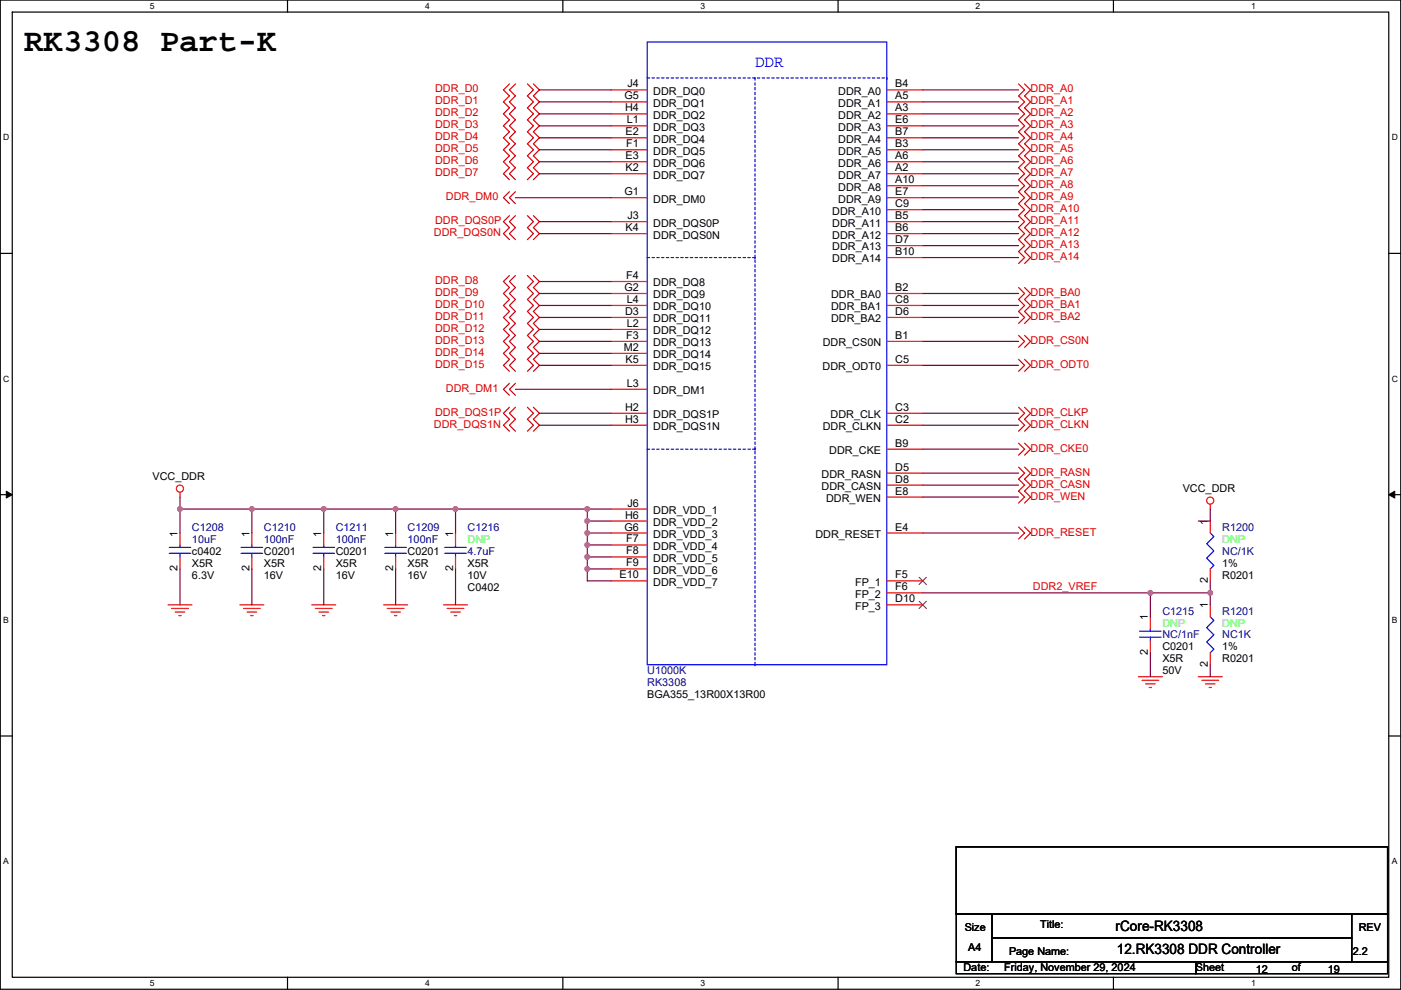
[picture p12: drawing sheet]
<svg xmlns="http://www.w3.org/2000/svg" width="297mm" height="210mm" viewBox="0 0 297 210" stroke-linecap="round" stroke-linejoin="round" font-family="sans-serif">
<path d="M.1 0h296.9v209.8h-296.9zM2.6 2.6h291.8v204.7h-291.8z" fill="none" stroke="#000" stroke-width=".25"/>
<g fill="#fff">
<path d="M31.8 .3h1v2h-1z"/>
<path d="M31.8 207.5h1v2.1h-1z"/>
</g>
<path d="M61 0v2.6M61 207.3v2.5" fill="none" stroke="#000" stroke-width=".25"/>
<g fill="#fff">
<path d="M90.1 .3h1v2h-1z"/>
<path d="M90.1 207.5h1v2.1h-1z"/>
</g>
<path d="M119.3 0v2.6M119.3 207.3v2.5" fill="none" stroke="#000" stroke-width=".25"/>
<g fill="#fff">
<path d="M148.5 .3h1v2h-1z"/>
<path d="M148.5 207.5h1v2.1h-1z"/>
</g>
<path d="M177.7 0v2.6M177.7 207.3v2.5" fill="none" stroke="#000" stroke-width=".25"/>
<g fill="#fff">
<path d="M206.9 .3h1v2h-1z"/>
<path d="M206.9 207.5h1v2.1h-1z"/>
</g>
<path d="M236.1 0v2.6M236.1 207.3v2.5" fill="none" stroke="#000" stroke-width=".25"/>
<g fill="#fff">
<path d="M265.2 .3h1v2h-1z"/>
<path d="M265.2 207.5h1v2.1h-1z"/>
<path d="M.7 28.2h1.3v2h-1.3z"/>
<path d="M295.1 28.2h1.3v2h-1.3z"/>
<path d="M.7 79.3h1.3v2.1h-1.3z"/>
<path d="M295.1 79.3h1.3v2.1h-1.3z"/>
</g>
<path d="M.1 53.7h2.5M294.4 53.7h2.6" fill="none" stroke="#000" stroke-width=".25"/>
<g fill="#fff">
<path d="M.7 130.5h1.2v2h-1.2z"/>
<path d="M295.1 130.5h1.2v2h-1.2z"/>
</g>
<path d="M.1 104.9h2.5M294.4 104.9h2.6" fill="none" stroke="#000" stroke-width=".25"/>
<path d="M1.3 104.2l1.3 .7-1.3 .7zM294.4 104.9l1.3-.7v1.4z" fill="#000" stroke="#000" stroke-width=".21"/>
<g fill="#fff">
<path d="M.7 181.7h1.2v2h-1.2z"/>
<path d="M295.1 181.7h1.2v2h-1.2z"/>
</g>
<path d="M.1 156.1h2.5M294.4 156.1h2.6M202.8 179.6h91.4v14.2h-91.4zM202.8 193.8h7.6v10.2h-7.6zM210.4 193.8h76.2v5.1h-76.2zM210.4 198.9h76.2v5.1h-76.2zM286.6 193.8h7.6v10.2h-7.6zM202.8 204h50.8v2.5h-50.8zM253.6 204h40.6v2.5h-40.6z" fill="none" stroke="#000" stroke-width=".25"/>
<g fill="none" stroke="#f00" stroke-width=".25">
<path d="M129.6 19.1h7.6M188 19.1h7.6M129.6 21.6h7.6M129.6 24.2h7.6M129.6 26.7h7.6M129.6 29.2h7.6M129.6 31.8h7.6M129.6 34.3h7.6M129.6 36.9h7.6M188 21.6h7.6M188 24.2h7.6M188 26.7h7.6"/>
<path d="M188 29.2h7.6M188 31.8h7.6M188 34.3h7.6M188 36.9h7.6M188 39.4h7.6M129.6 59.7h7.6M129.6 41.9h7.6M129.6 47h7.6M129.6 49.6h7.6M188 41.9h7.6M188 44.5h7.6M188 47h7.6"/>
<path d="M188 49.6h7.6M188 52.1h7.6M188 54.6h7.6M129.6 62.3h7.6M129.6 64.8h7.6M129.6 67.3h7.6M129.6 69.9h7.6M129.6 72.4h7.6M129.6 75h7.6M129.6 77.5h7.6M188 62.3h7.6M188 64.8h7.6"/>
<path d="M188 67.3h7.6M188 72.4h7.6M188 77.5h7.6M129.6 82.6h7.6M129.6 87.7h7.6M129.6 90.2h7.6M188 87.7h7.6M188 90.2h7.6M188 95.3h7.6M38.2 104.4v1M38.2 113.1v2.5M38.2 118.1v2.6"/>
<path d="M53.4 113.1v2.5M53.4 118.1v2.6M68.6 113.1v2.5M68.6 118.1v2.6M83.9 113.1v2.5M83.9 118.1v2.6M96.6 113.1v2.5M96.6 118.1v2.6M129.6 108h7.6M129.6 110.5h7.6M129.6 113.1h7.6M129.6 115.6h7.6"/>
<path d="M129.6 118.1h7.6M188 100.4h7.6M188 102.9h7.6M188 105.4h7.6M188 113.1h7.6M256.6 110.5v2.6M256.6 107v1M35.6 128.3h5.1M36.4 129.1h3.5M37.1 129.8h2.1M37.9 130.6h.5M50.9 128.3h5"/>
<path d="M51.6 129.1h3.6M52.4 129.8h2M53.1 130.6h.6M66.1 128.3h5.1M66.9 129.1h3.5M67.6 129.8h2.1M68.4 130.6h.5M81.3 128.3h5.1M82.1 129.1h3.6M82.9 129.8h2M83.6 130.6h.5M94 128.3h5.1"/>
<path d="M94.8 129.1h3.6M95.6 129.8h2M96.3 130.6h.5M129.6 120.7h7.6M129.6 123.2h7.6M188 123.2h7.6M188 125.8h7.6M188 128.3h7.6M243.9 130.8v2.6M243.9 135.9v2.6M256.6 128.3v2.5M256.6 138.5v2.5"/>
<path d="M256.6 120.7v2.5M241.4 143.5h5M242.1 144.3h3.6M242.9 145.1h2M243.6 145.8h.6M254.1 143.5h5M254.8 144.3h3.6M255.6 145.1h2M256.3 145.8h.6"/>
<circle cx="38.1" cy="103.6" r=".76"/>
<circle cx="256.6" cy="106.2" r=".76"/>
</g>
<g fill="none" stroke="#d50000" stroke-width=".25">
<path d="M108 17.8l-1.3 1.3 1.3 1.2-1.3 1.3 1.3 1.3-1.3 1.3 1.3 1.2-1.3 1.3 1.3 1.3-1.3 1.2 1.3 1.3-1.3 1.3 1.3 1.2-1.3 1.3 1.3 1.3-1.3 1.3 1.3 1.2M109.3 17.8l-1.3 1.3 1.3 1.2-1.3 1.3 1.3 1.3-1.3 1.3 1.3 1.2-1.3 1.3 1.3 1.3-1.3 1.2 1.3 1.3-1.3 1.3 1.3 1.2-1.3 1.3 1.3 1.3-1.3 1.3 1.3 1.2M111.8 17.8l1.3 1.3-1.3 1.2 1.3 1.3-1.3 1.3 1.3 1.3-1.3 1.2 1.3 1.3-1.3 1.3 1.3 1.2-1.3 1.3 1.3 1.3-1.3 1.2 1.3 1.3-1.3 1.3 1.3 1.3-1.3 1.2M113.1 17.8l1.3 1.3-1.3 1.2 1.3 1.3-1.3 1.3 1.3 1.3-1.3 1.2 1.3 1.3-1.3 1.3 1.3 1.2-1.3 1.3 1.3 1.3-1.3 1.2 1.3 1.3-1.3 1.3 1.3 1.3-1.3 1.2M216 17.8l1.2 1.3-1.2 1.2 1.2 1.3-1.2 1.3 1.2 1.3-1.2 1.2 1.2 1.3-1.2 1.3 1.2 1.2-1.2 1.3 1.2 1.3-1.2 1.2 1.2 1.3-1.2 1.3 1.2 1.3-1.2 1.2 1.2 1.3-1.2 1.3 1.2 1.2-1.2 1.3 1.2 1.3-1.2 1.2 1.2 1.3-1.2 1.3 1.2 1.3-1.2 1.2 1.2 1.3-1.2 1.3 1.2 1.2-1.2 1.3M217.2 17.8l1.3 1.3-1.3 1.2 1.3 1.3-1.3 1.3 1.3 1.3-1.3 1.2 1.3 1.3-1.3 1.3 1.3 1.2-1.3 1.3 1.3 1.3-1.3 1.2 1.3 1.3-1.3 1.3 1.3 1.3-1.3 1.2 1.3 1.3-1.3 1.3 1.3 1.2-1.3 1.3 1.3 1.3-1.3 1.2 1.3 1.3-1.3 1.3 1.3 1.3-1.3 1.2 1.3 1.3-1.3 1.3 1.3 1.2-1.3 1.3M108 58.4l-1.3 1.3 1.3 1.3-1.3 1.3 1.3 1.2-1.3 1.3 1.3 1.3-1.3 1.2 1.3 1.3-1.3 1.3 1.3 1.2-1.3 1.3 1.3 1.3-1.3 1.3 1.3 1.2-1.3 1.3 1.3 1.3M108 45.7l-1.3 1.3 1.3 1.3-1.3 1.3 1.3 1.2M108 40.7l-1.3 1.2 1.3 1.3M109.3 58.4l-1.3 1.3 1.3 1.3-1.3 1.3 1.3 1.2-1.3 1.3 1.3 1.3-1.3 1.2 1.3 1.3-1.3 1.3 1.3 1.2-1.3 1.3 1.3 1.3-1.3 1.3 1.3 1.2-1.3 1.3 1.3 1.3M109.3 45.7l-1.3 1.3 1.3 1.3-1.3 1.3 1.3 1.2M109.3 40.7l-1.3 1.2 1.3 1.3"/>
<path d="M111.8 58.4l1.3 1.3-1.3 1.3 1.3 1.3-1.3 1.2 1.3 1.3-1.3 1.3 1.3 1.2-1.3 1.3 1.3 1.3-1.3 1.2 1.3 1.3-1.3 1.3 1.3 1.3-1.3 1.2 1.3 1.3-1.3 1.3M111.8 45.7l1.3 1.3-1.3 1.3 1.3 1.3-1.3 1.2M113.1 58.4l1.3 1.3-1.3 1.3 1.3 1.3-1.3 1.2 1.3 1.3-1.3 1.3 1.3 1.2-1.3 1.3 1.3 1.3-1.3 1.2 1.3 1.3-1.3 1.3 1.3 1.3-1.3 1.2 1.3 1.3-1.3 1.3M113.1 45.7l1.3 1.3-1.3 1.3 1.3 1.3-1.3 1.2M216 71.1l1.2 1.3-1.2 1.3M216 76.2l1.2 1.3-1.2 1.3M216 61l1.2 1.3-1.2 1.2 1.2 1.3-1.2 1.3 1.2 1.2-1.2 1.3M217.2 71.1l1.3 1.3-1.3 1.3M217.2 76.2l1.3 1.3-1.3 1.3M217.2 61l1.3 1.3-1.3 1.2 1.3 1.3-1.3 1.3 1.3 1.2-1.3 1.3M108 86.4l-1.3 1.3 1.3 1.2-1.3 1.3 1.3 1.3M108 81.3l-1.3 1.3 1.3 1.2"/>
<path d="M109.3 86.4l-1.3 1.3 1.3 1.2-1.3 1.3 1.3 1.3M109.3 81.3l-1.3 1.3 1.3 1.2M111.8 86.4l1.3 1.3-1.3 1.2 1.3 1.3-1.3 1.3M113.1 86.4l1.3 1.3-1.3 1.2 1.3 1.3-1.3 1.3M216 86.4l1.2 1.3-1.2 1.2 1.2 1.3-1.2 1.3M216 94l1.2 1.3-1.2 1.2M216 99.1l1.2 1.3-1.2 1.2 1.2 1.3-1.2 1.3 1.2 1.2-1.2 1.3M217.2 86.4l1.3 1.3-1.3 1.2 1.3 1.3-1.3 1.3M217.2 94l1.3 1.3-1.3 1.2M217.2 99.1l1.3 1.3-1.3 1.2 1.3 1.3-1.3 1.3 1.3 1.2-1.3 1.3M216 111.8l1.2 1.3-1.2 1.2M217.2 111.8l1.3 1.3-1.3 1.2"/>
</g>
<g fill="none" stroke="#00f" stroke-width=".25">
<path d="M137.2 8.9h50.8v132.1h-50.8zM35.9 117.4h4.5M35.9 116.1h4.5M38.2 115.6v.5M38.2 117.4v.7M51.1 117.4h4.6M51.1 116.1h4.6M53.4 115.6v.5M53.4 117.4v.7M66.4 117.4h4.5M66.4 116.1h4.5M68.6 115.6v.5"/>
<path d="M68.6 117.4v.7M81.6 117.4h4.6M81.6 116.1h4.6M83.9 115.6v.5M83.9 117.4v.7M94.3 117.4h4.6M94.3 116.1h4.6M96.6 115.6v.5M96.6 117.4v.7M256.6 113.1l.8 .7-1.6 1.5 1.6 1.6-1.6 1.5 1.6 1.5-.8 .8M241.6 135.1h4.6M241.6 133.9h4.6"/>
<path d="M243.9 133.4v.5M243.9 135.1v.8M256.6 130.8l.8 .8-1.6 1.5 1.6 1.5-1.6 1.6 1.6 1.5-.8 .8"/>
</g>
<path d="M137.2 16.5h50.8M160.1 16.5v124.5M188 16.5h.1M137.2 54.6h22.9M160.1 54.6h.1M137.2 95.3h22.9M160.1 95.3h.1M160.1 141h.1" fill="none" stroke="#00f" stroke-width=".25" stroke-dasharray=".5 .5"/>
<path d="M194.9 122.4l1.5 1.6M194.9 127.5l1.5 1.6M196.4 122.4l-1.5 1.6M196.4 127.5l-1.5 1.6" fill="none" stroke="#804000" stroke-width=".21"/>
<g fill="none" stroke="#800040" stroke-width=".25">
<path d="M114.4 19.1h15.2M195.6 19.1h20.4M114.4 21.6h15.2M114.4 24.2h15.2M114.4 26.7h15.2M114.4 29.2h15.2M114.4 31.8h15.2M114.4 34.3h15.2M114.4 36.9h15.2M195.6 31.8h20.4M195.6 26.7h20.4M195.6 39.4h20.4"/>
<path d="M195.6 34.3h20.4M195.6 36.9h20.4M195.6 29.2h20.4M195.6 24.2h20.4M195.6 21.6h20.4M109.3 41.9h20.3M114.4 59.7h15.2M114.4 47h15.2M114.4 49.6h15.2M195.6 47h20.4M195.6 41.9h20.4M195.6 54.6h20.4"/>
<path d="M195.6 49.6h20.4M195.6 52.1h20.4M195.6 44.5h20.4M114.4 62.3h15.2M114.4 64.8h15.2M114.4 67.3h15.2M114.4 69.9h15.2M114.4 72.4h15.2M114.4 75h15.2M114.4 77.5h15.2M195.6 72.4h20.4M195.6 77.5h20.4"/>
<path d="M195.6 62.3h20.4M195.6 64.8h20.4M195.6 67.3h20.4M109.3 82.6h20.3M114.4 90.2h15.2M114.4 87.7h15.2M195.6 90.2h20.4M195.6 87.7h20.4M195.6 95.3h20.4M38.2 105.4v2.6M38.2 108v5.1M38.2 108h15.2"/>
<path d="M53.4 108h15.2M53.4 108v5.1M68.6 108h15.3M68.6 108v5.1M96.6 108v5.1M96.6 108h-12.7v5.1M96.6 108h27.9M124.5 108h5.1M124.5 110.5h5.1M124.5 113.1h5.1M124.5 115.6h5.1M124.5 118.1h5.1"/>
<path d="M124.5 110.5v2.6M124.5 113.1v2.5M124.5 115.6v2.5M124.5 108v2.5M124.5 118.1v2.6M195.6 100.4h20.4M195.6 102.9h20.4M195.6 105.4h20.4M195.6 113.1h20.4M256.6 108v2.5h-2.5M38.2 120.7v7.6M53.4 120.7v7.6"/>
<path d="M68.6 120.7v7.6M83.9 120.7v7.6M96.6 120.7v7.6M124.5 120.7h5.1M124.5 120.7v2.5h5.1M195.6 125.8h48.3M243.9 138.5v5M243.9 125.8v5M243.9 125.8h12.7M256.6 123.2v2.6M256.6 125.8v2.5M256.6 141v2.5"/>
</g>
<g fill="#f0f" stroke="#f0f" stroke-width=".25">
<circle cx="53.4" cy="108" r=".5"/>
<circle cx="38.1" cy="108" r=".5"/>
<circle cx="124.5" cy="113" r=".5"/>
<circle cx="124.5" cy="115.6" r=".5"/>
<circle cx="124.5" cy="118.1" r=".5"/>
<circle cx="124.5" cy="110.5" r=".5"/>
<circle cx="243.9" cy="125.7" r=".5"/>
<circle cx="256.6" cy="125.7" r=".5"/>
<circle cx="83.9" cy="108" r=".5"/>
<circle cx="68.6" cy="108" r=".5"/>
<circle cx="124.5" cy="120.7" r=".5"/>
<circle cx="96.6" cy="108" r=".5"/>
<circle cx="124.5" cy="108" r=".5"/>
</g>
<text font-size="6.9" x="5.1" y="10.8">RK3308 Part-K</text>
<text font-size="3.6" fill="#00f" x="160.1" y="14.3">DDR</text>
<g font-size="3">
<text x="236.5" y="197.6">rCore-RK3308</text>
<text x="236.8" y="202.4">12.RK3308 DDR Controller</text>
</g>
<g font-size="2.3" fill="#d50000">
<text x="92.3" y="19.6">DDR_D0</text>
<text x="92.3" y="22.1">DDR_D1</text>
<text x="218.5" y="22.1">DDR_A1</text>
<text x="218.5" y="19.6">DDR_A0</text>
<text x="92.3" y="24.7">DDR_D2</text>
<text x="92.3" y="27.2">DDR_D3</text>
<text x="92.3" y="29.8">DDR_D4</text>
<text x="218.5" y="24.7">DDR_A2</text>
<text x="218.5" y="27.2">DDR_A3</text>
<text x="218.5" y="29.8">DDR_A4</text>
<text x="92.3" y="32.3">DDR_D5</text>
<text x="92.3" y="34.8">DDR_D6</text>
<text x="218.5" y="34.8">DDR_A6</text>
<text x="218.5" y="32.3">DDR_A5</text>
<text x="92.3" y="37.4">DDR_D7</text>
<text x="218.5" y="37.4">DDR_A7</text>
<text x="218.5" y="39.9">DDR_A8</text>
<text x="92.3" y="47.5">DDR_DQS0P</text>
<text x="94.5" y="42.5">DDR_DM0</text>
<text x="218.5" y="42.5">DDR_A9</text>
<text x="218.5" y="45">DDR_A10</text>
<text x="218.5" y="47.5">DDR_A11</text>
<text x="92" y="50.1">DDR_DQS0N</text>
<text x="218.5" y="52.6">DDR_A13</text>
<text x="218.5" y="50.1">DDR_A12</text>
<text x="218.5" y="55.2">DDR_A14</text>
<text x="92.3" y="60.2">DDR_D8</text>
<text x="92.3" y="62.8">DDR_D9</text>
<text x="92.3" y="65.3">DDR_D10</text>
<text x="218.5" y="62.8">DDR_BA0</text>
<text x="218.5" y="65.3">DDR_BA1</text>
<text x="92.3" y="67.9">DDR_D11</text>
<text x="92.3" y="70.4">DDR_D12</text>
<text x="218.5" y="67.9">DDR_BA2</text>
<text x="92.3" y="72.9">DDR_D13</text>
<text x="92.3" y="75.5">DDR_D14</text>
<text x="218.5" y="72.9">DDR_CS0N</text>
<text x="92.3" y="78">DDR_D15</text>
<text x="94.5" y="83.1">DDR_DM1</text>
<text x="218.5" y="78">DDR_ODT0</text>
<text x="92.3" y="88.2">DDR_DQS1P</text>
<text x="218.5" y="88.2">DDR_CLKP</text>
<text x="92" y="90.7">DDR_DQS1N</text>
<text x="218.5" y="90.7">DDR_CLKN</text>
<text x="218.5" y="95.8">DDR_CKE0</text>
<text x="218.5" y="100.9">DDR_RASN</text>
<text x="218.5" y="103.4">DDR_CASN</text>
<text x="218.5" y="106">DDR_WEN</text>
<text x="218.5" y="113.6">DDR_RESET</text>
</g>
<g font-size="2.3">
<text x="132.4" y="21.1">G5</text>
<text x="132.5" y="23.6">H4</text>
<text x="133" y="18.5">J4</text>
<text x="138.5" y="20.1">DDR_DQ0</text>
<text x="138.5" y="22.6">DDR_DQ1</text>
<text x="177.7" y="20.1">DDR_A0</text>
<text x="177.7" y="22.6">DDR_A1</text>
<text x="189.8" y="18.5">B4</text>
<text x="189.8" y="21.1">A5</text>
<text x="189.8" y="23.6">A3</text>
<text x="132.6" y="28.7">E2</text>
<text x="132.9" y="26.2">L1</text>
<text x="138.5" y="25.2">DDR_DQ2</text>
<text x="138.5" y="27.7">DDR_DQ3</text>
<text x="177.7" y="25.2">DDR_A2</text>
<text x="177.7" y="27.7">DDR_A3</text>
<text x="189.8" y="26.2">E6</text>
<text x="189.8" y="28.7">B7</text>
<text x="132.6" y="33.8">E3</text>
<text x="132.8" y="31.2">F1</text>
<text x="138.5" y="30.3">DDR_DQ4</text>
<text x="138.5" y="32.8">DDR_DQ5</text>
<text x="138.5" y="35.3">DDR_DQ6</text>
<text x="177.7" y="30.3">DDR_A4</text>
<text x="177.7" y="32.8">DDR_A5</text>
<text x="177.7" y="35.3">DDR_A6</text>
<text x="189.8" y="31.2">B3</text>
<text x="189.8" y="33.8">A6</text>
<text x="132.4" y="41.4">G1</text>
<text x="132.6" y="36.3">K2</text>
<text x="138.5" y="37.9">DDR_DQ7</text>
<text x="177.7" y="37.9">DDR_A7</text>
<text x="177.7" y="40.4">DDR_A8</text>
<text x="189.8" y="36.3">A2</text>
<text x="189.8" y="38.9">A10</text>
<text x="189.8" y="41.4">E7</text>
<text x="133" y="46.5">J3</text>
<text x="138.5" y="43">DDR_DM0</text>
<text x="176.5" y="45.5">DDR_A10</text>
<text x="177.7" y="43">DDR_A9</text>
<text x="189.8" y="43.9">C9</text>
<text x="189.8" y="46.5">B5</text>
<text x="132.6" y="49">K4</text>
<text x="138.5" y="48">DDR_DQS0P</text>
<text x="138.5" y="50.6">DDR_DQS0N</text>
<text x="176.5" y="48">DDR_A11</text>
<text x="176.5" y="50.6">DDR_A12</text>
<text x="176.5" y="53.1">DDR_A13</text>
<text x="189.8" y="49">B6</text>
<text x="189.8" y="51.6">D7</text>
<text x="132.8" y="59.2">F4</text>
<text x="176.5" y="55.7">DDR_A14</text>
<text x="189.8" y="54.1">B10</text>
<text x="132.4" y="61.7">G2</text>
<text x="132.9" y="64.3">L4</text>
<text x="138.5" y="60.7">DDR_DQ8</text>
<text x="138.5" y="63.3">DDR_DQ9</text>
<text x="138.5" y="65.8">DDR_DQ10</text>
<text x="176.2" y="63.3">DDR_BA0</text>
<text x="176.2" y="65.8">DDR_BA1</text>
<text x="189.8" y="61.7">B2</text>
<text x="189.8" y="64.3">C8</text>
<text x="132.5" y="66.8">D3</text>
<text x="132.8" y="71.9">F3</text>
<text x="132.9" y="69.3">L2</text>
<text x="138.5" y="68.4">DDR_DQ11</text>
<text x="138.5" y="70.9">DDR_DQ12</text>
<text x="176.2" y="68.4">DDR_BA2</text>
<text x="189.8" y="66.8">D6</text>
<text x="189.8" y="71.9">B1</text>
<text x="132.3" y="74.4">M2</text>
<text x="132.6" y="77">K5</text>
<text x="138.5" y="73.4">DDR_DQ13</text>
<text x="138.5" y="76">DDR_DQ14</text>
<text x="174.4" y="73.4">DDR_CS0N</text>
<text x="189.8" y="77">C5</text>
<text x="132.9" y="82">L3</text>
<text x="138.5" y="78.5">DDR_DQ15</text>
<text x="138.5" y="83.6">DDR_DM1</text>
<text x="174.4" y="78.5">DDR_ODT0</text>
<text x="132.5" y="87.1">H2</text>
<text x="132.5" y="89.7">H3</text>
<text x="138.5" y="88.7">DDR_DQS1P</text>
<text x="176.1" y="88.7">DDR_CLK</text>
<text x="189.8" y="87.1">C3</text>
<text x="189.8" y="89.7">C2</text>
<text x="138.5" y="91.2">DDR_DQS1N</text>
<text x="174.4" y="91.2">DDR_CLKN</text>
<text x="189.8" y="94.7">B9</text>
<text x="32.3" y="101.9">VCC_DDR</text>
<text x="174.2" y="101.4">DDR_RASN</text>
<text x="175.8" y="96.3">DDR_CKE</text>
<text x="189.8" y="99.8">D5</text>
<text x="133" y="107.4">J6</text>
<text x="174.2" y="103.9">DDR_CASN</text>
<text x="175.1" y="106.5">DDR_WEN</text>
<text x="189.8" y="102.4">D8</text>
<text x="189.8" y="104.9">E8</text>
<text x="250.8" y="104.4">VCC_DDR</text>
<text x="37.6" y="113.8" transform="rotate(-90 37.6 113.8)">1</text>
<text x="52.9" y="113.8" transform="rotate(-90 52.9 113.8)">1</text>
<text x="68.1" y="113.8" transform="rotate(-90 68.1 113.8)">1</text>
<text x="83.4" y="113.8" transform="rotate(-90 83.4 113.8)">1</text>
<text x="96.1" y="113.8" transform="rotate(-90 96.1 113.8)">1</text>
<text x="132.4" y="112.5">G6</text>
<text x="132.5" y="110">H6</text>
<text x="138.5" y="109">DDR_VDD_1</text>
<text x="138.5" y="111.5">DDR_VDD_2</text>
<text x="189.8" y="112.5">E4</text>
<text x="256.1" y="111.3" transform="rotate(-90 256.1 111.3)">1</text>
<text x="40.7" y="117.6">c0402</text>
<text x="55.9" y="117.6">C0201</text>
<text x="71.2" y="117.6">C0201</text>
<text x="86.4" y="117.6">C0201</text>
<text x="132.8" y="115.1">F7</text>
<text x="132.8" y="117.6">F8</text>
<text x="138.5" y="114.1">DDR_VDD_3</text>
<text x="138.5" y="116.6">DDR_VDD_4</text>
<text x="138.5" y="119.2">DDR_VDD_5</text>
<text x="172.9" y="114.1">DDR_RESET</text>
<text x="37.6" y="121.2" transform="rotate(-90 37.6 121.2)">2</text>
<text x="40.7" y="120.2">X5R</text>
<text x="40.7" y="122.7">6.3V</text>
<text x="52.9" y="121.2" transform="rotate(-90 52.9 121.2)">2</text>
<text x="55.9" y="120.2">X5R</text>
<text x="55.9" y="122.7">16V</text>
<text x="68.1" y="121.2" transform="rotate(-90 68.1 121.2)">2</text>
<text x="71.2" y="120.2">X5R</text>
<text x="71.2" y="122.7">16V</text>
<text x="83.4" y="121.2" transform="rotate(-90 83.4 121.2)">2</text>
<text x="86.4" y="120.2">X5R</text>
<text x="86.4" y="122.7">16V</text>
<text x="96.1" y="121.2" transform="rotate(-90 96.1 121.2)">2</text>
<text x="99.1" y="125.3">C0402</text>
<text x="99.1" y="120.2">X5R</text>
<text x="99.1" y="122.7">10V</text>
<text x="131.4" y="122.7">E10</text>
<text x="132.8" y="120.1">F9</text>
<text x="138.5" y="121.7">DDR_VDD_6</text>
<text x="138.5" y="124.2">DDR_VDD_7</text>
<text x="181.3" y="124.2">FP_1</text>
<text x="189.8" y="122.7">F5</text>
<text x="189.8" y="125.2">F6</text>
<text x="256.1" y="123.7" transform="rotate(-90 256.1 123.7)">2</text>
<text x="259.1" y="122.7">R0201</text>
<text x="259.1" y="120.2">1%</text>
<text x="181.3" y="126.8">FP_2</text>
<text x="181.3" y="129.3">FP_3</text>
<text x="189.8" y="127.8">D10</text>
<text x="243.4" y="131.6" transform="rotate(-90 243.4 131.6)">1</text>
<text x="256.1" y="129.1" transform="rotate(-90 256.1 129.1)">1</text>
<text x="246.4" y="138">C0201</text>
<text x="259.1" y="138">1%</text>
<text x="243.4" y="139" transform="rotate(-90 243.4 139)">2</text>
<text x="246.4" y="140.5">X5R</text>
<text x="246.4" y="143">50V</text>
<text x="256.1" y="141.5" transform="rotate(-90 256.1 141.5)">2</text>
<text x="259.1" y="140.5">R0201</text>
<text x="137.2" y="148.1">BGA355_13R00X13R00</text>
<text x="204.5" y="197.4">Size</text>
<text x="220.5" y="196.9">Title:</text>
<text x="288.1" y="197.4">REV</text>
<text x="205.3" y="201.7">A4</text>
<text x="213.9" y="202.5">Page Name:</text>
<text x="286.8" y="202.5">2.2</text>
<text x="204.3" y="206">Date:</text>
<text x="212.9" y="206">Friday, November 29, 2024</text>
<text x="253.6" y="206">Sheet</text>
<text x="266.3" y="206.3">12</text>
<text x="273.9" y="206">of</text>
<text x="281.5" y="206.3">19</text>
</g>
<g font-size="2.3" fill="#000080">
<text x="40.7" y="112.6">C1208</text>
<text x="55.9" y="112.6">C1210</text>
<text x="71.2" y="112.6">C1211</text>
<text x="86.4" y="112.6">C1209</text>
<text x="99.1" y="112.6">C1216</text>
<text x="259.1" y="112.6">R1200</text>
<text x="40.7" y="115.1">10uF</text>
<text x="55.9" y="115.1">100nF</text>
<text x="71.2" y="115.1">100nF</text>
<text x="86.4" y="115.1">100nF</text>
<text x="99.1" y="117.6">4.7uF</text>
<text x="259.1" y="117.6">NC/1K</text>
<text x="246.4" y="130.3">C1215</text>
<text x="259.1" y="130.3">R1201</text>
<text x="246.4" y="135.4">NC/1nF</text>
<text x="259.1" y="135.4">NC1K</text>
<text x="137.2" y="143">U1000K</text>
<text x="137.2" y="145.6">RK3308</text>
</g>
<g font-size="2.3" fill="#0f0">
<text x="99.1" y="115.1">DNP</text>
<text x="259.1" y="115.1">DNP</text>
<text x="246.4" y="132.9">DNP</text>
<text x="259.1" y="132.9">DNP</text>
</g>
<text font-size="2.3" fill="#f00" x="219" y="125.1">DDR2_VREF</text>
<g font-size="1.8">
<text x="31.8" y="1.9">5</text>
<text x="90.1" y="1.9">4</text>
<text x="148.5" y="1.9">3</text>
<text x="206.9" y="1.9">2</text>
<text x="265.2" y="1.9">1</text>
<text x=".7" y="29.8">D</text>
<text x="295.1" y="29.8">D</text>
<text x=".7" y="81">C</text>
<text x="295.1" y="81">C</text>
<text x=".7" y="132.1">B</text>
<text x="295.1" y="132.1">B</text>
<text x=".7" y="183.3">A</text>
<text x="295.1" y="183.3">A</text>
<text x="31.8" y="209.2">5</text>
<text x="90.1" y="209.2">4</text>
<text x="148.5" y="209.2">3</text>
<text x="206.9" y="209.2">2</text>
<text x="265.2" y="209.2">1</text>
</g>
</svg>
